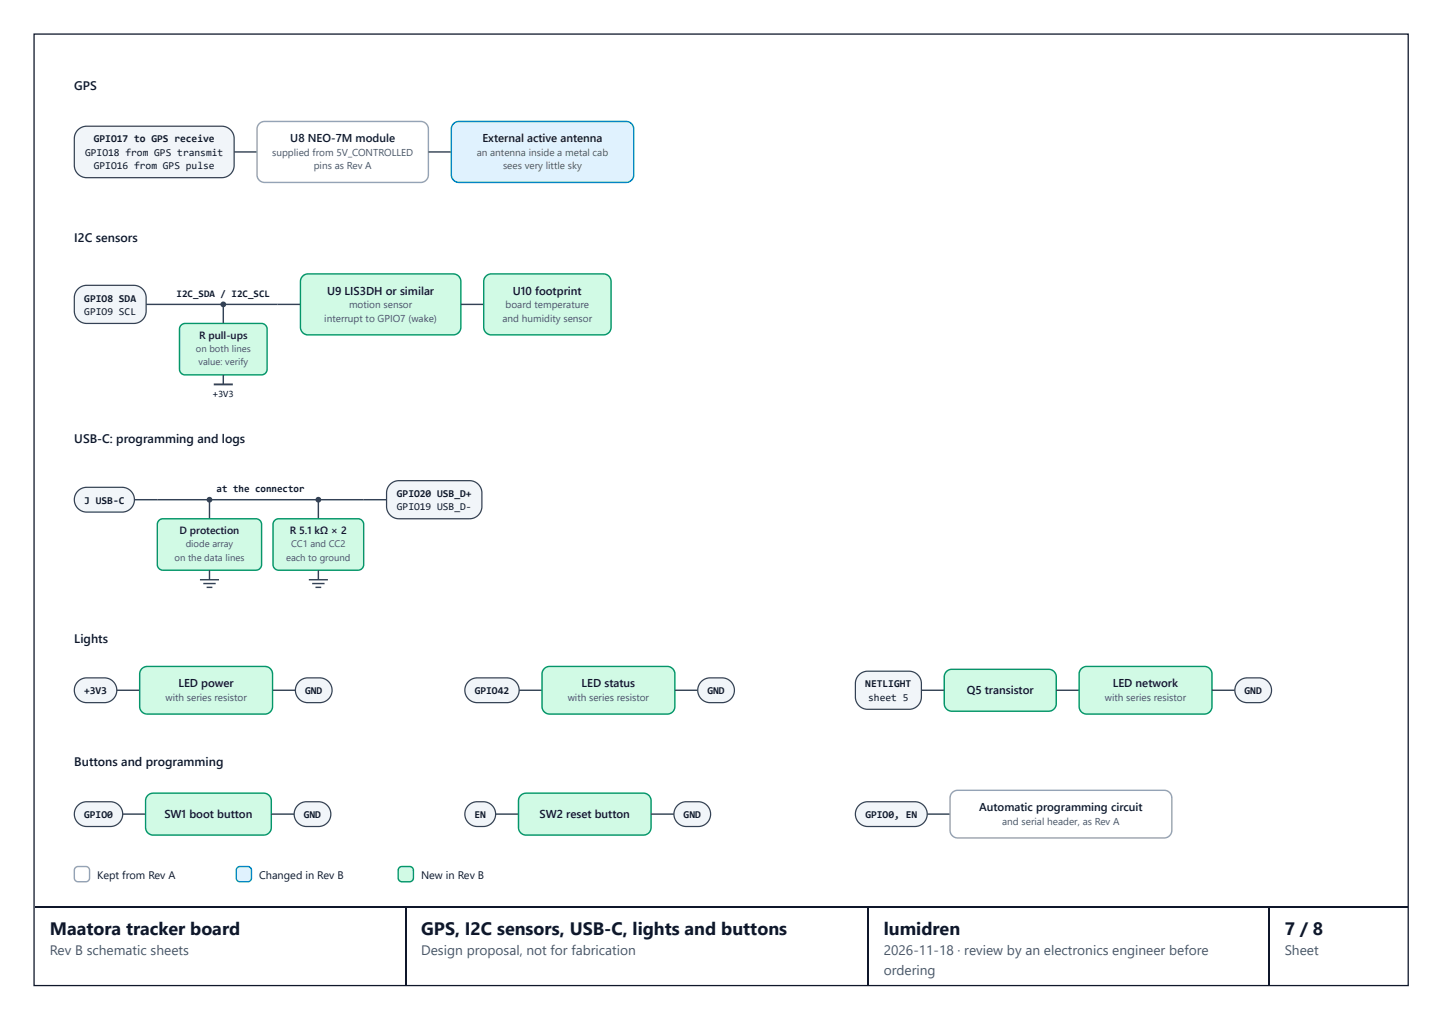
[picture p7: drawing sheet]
<svg xmlns="http://www.w3.org/2000/svg" width="297mm" height="210mm" viewBox="0 0 297 210" stroke-linecap="round" stroke-linejoin="round" font-family="sans-serif">
<path d="M7 7h282.9v195.8h-282.9z" fill="none" stroke="#0f172a" stroke-width=".26"/>
<path d="M16 26.7l.9-.5 .9-.2h27.8a2.55 2.55 0 0 1 2.6 2.5v5.5a2.55 2.55 0 0 1-2.6 2.6h-27.8a2.55 2.55 0 0 1-2.5-2.6v-5.8l.3-.8z" fill="#f1f5f9"/>
<path d="M16 26.7l.9-.5 .9-.2h27.8a2.55 2.55 0 0 1 2.6 2.5v5.5a2.55 2.55 0 0 1-2.6 2.6h-27.8a2.55 2.55 0 0 1-2.5-2.6v-5.8l.3-.8z" fill="none" stroke="#334155" stroke-width=".25"/>
<path d="M48.2 31.3h4.7" fill="none" stroke="#334155" stroke-width=".29"/>
<path d="M53.4 25.5l.5-.4 .6-.1h32.1a1.57 1.57 0 0 1 1.6 1.6v9.4a1.57 1.57 0 0 1-1.6 1.5h-32.1a1.57 1.57 0 0 1-1.6-1.5v-9.4l.1-.6z" fill="#fff"/>
<path d="M53.4 25.5l.5-.4 .6-.1h32.1a1.57 1.57 0 0 1 1.6 1.6v9.4a1.57 1.57 0 0 1-1.6 1.5h-32.1a1.57 1.57 0 0 1-1.6-1.5v-9.4l.1-.6z" fill="none" stroke="#94a3b8" stroke-width=".29"/>
<path d="M88.2 31.3h4.7" fill="none" stroke="#334155" stroke-width=".29"/>
<path d="M93.4 25.5l.5-.4 .6-.1h34.4a1.57 1.57 0 0 1 1.5 1.6v9.4a1.57 1.57 0 0 1-1.5 1.5h-34.4a1.57 1.57 0 0 1-1.6-1.5v-9.4l.1-.6z" fill="#e0f2fe"/>
<path d="M93.4 25.5l.5-.4 .6-.1h34.4a1.57 1.57 0 0 1 1.5 1.6v9.4a1.57 1.57 0 0 1-1.5 1.5h-34.4a1.57 1.57 0 0 1-1.6-1.5v-9.4l.1-.6z" fill="none" stroke="#0284c7" stroke-width=".29"/>
<path d="M16 59.5l.7-.5 1-.3h9.8a2.55 2.55 0 0 1 2.6 2.6v2.7a2.55 2.55 0 0 1-2.6 2.6h-9.7a2.55 2.55 0 0 1-2.5-2.6v-3.1l.3-.8z" fill="#f1f5f9"/>
<path d="M16 59.5l.7-.5 1-.3h9.8a2.55 2.55 0 0 1 2.6 2.6v2.7a2.55 2.55 0 0 1-2.6 2.6h-9.7a2.55 2.55 0 0 1-2.5-2.6v-3.1l.3-.8z" fill="none" stroke="#334155" stroke-width=".25"/>
<path d="M30.1 62.6h27" fill="none" stroke="#334155" stroke-width=".29"/>
<circle cx="46" cy="62.6" r=".59" fill="#334155"/>
<path d="M46 62.6v4" fill="none" stroke="#334155" stroke-width=".29"/>
<path d="M37.3 66.9l.8-.3h15.7a1.18 1.18 0 0 1 1.2 1.1v8.3a1.18 1.18 0 0 1-1.2 1.1h-15.7a1.18 1.18 0 0 1-1.2-1.1v-8.3z" fill="#d1fae5"/>
<path d="M37.3 66.9l.8-.3h15.7a1.18 1.18 0 0 1 1.2 1.1v8.3a1.18 1.18 0 0 1-1.2 1.1h-15.7a1.18 1.18 0 0 1-1.2-1.1v-8.3z" fill="none" stroke="#059669" stroke-width=".29"/>
<path d="M46 77.1v2M57.1 62.6h4.7" fill="none" stroke="#334155" stroke-width=".29"/>
<path d="M44 79.1h3.9" fill="none" stroke="#334155" stroke-width=".39"/>
<path d="M62.3 56.8l.5-.3 .6-.1h29.9a1.57 1.57 0 0 1 1.6 1.5v9.4a1.57 1.57 0 0 1-1.6 1.6h-29.9a1.57 1.57 0 0 1-1.6-1.6v-9.4l.2-.6z" fill="#d1fae5"/>
<path d="M62.3 56.8l.5-.3 .6-.1h29.9a1.57 1.57 0 0 1 1.6 1.5v9.4a1.57 1.57 0 0 1-1.6 1.6h-29.9a1.57 1.57 0 0 1-1.6-1.6v-9.4l.2-.6z" fill="none" stroke="#059669" stroke-width=".29"/>
<path d="M94.9 62.6h4.7" fill="none" stroke="#334155" stroke-width=".29"/>
<path d="M100 56.8l.5-.3 .6-.1h23.1a1.57 1.57 0 0 1 1.6 1.5v9.4a1.57 1.57 0 0 1-1.6 1.6h-23.1a1.57 1.57 0 0 1-1.5-1.6v-9.4l.1-.6z" fill="#d1fae5"/>
<path d="M100 56.8l.5-.3 .6-.1h23.1a1.57 1.57 0 0 1 1.6 1.5v9.4a1.57 1.57 0 0 1-1.6 1.6h-23.1a1.57 1.57 0 0 1-1.5-1.6v-9.4l.1-.6z" fill="none" stroke="#059669" stroke-width=".29"/>
<path d="M16 101l.7-.5 1-.2h7.4a2.55 2.55 0 0 1 2.6 2.5 2.55 2.55 0 0 1-2.6 2.6h-7.3a2.55 2.55 0 0 1-2.3-1.6 2.55 2.55 0 0 1 .5-2.8z" fill="#f1f5f9"/>
<path d="M16 101l.7-.5 1-.2h7.4a2.55 2.55 0 0 1 2.6 2.5 2.55 2.55 0 0 1-2.6 2.6h-7.3a2.55 2.55 0 0 1-2.3-1.6 2.55 2.55 0 0 1 .5-2.8z" fill="none" stroke="#334155" stroke-width=".25"/>
<path d="M27.7 102.8h47.2" fill="none" stroke="#334155" stroke-width=".29"/>
<circle cx="43.1" cy="102.8" r=".59" fill="#334155"/>
<path d="M43.1 102.8v3.9" fill="none" stroke="#334155" stroke-width=".29"/>
<path d="M32.7 107.1l.9-.4h19.1a1.18 1.18 0 0 1 1.1 1.2v8.3a1.18 1.18 0 0 1-1.1 1.1h-19.1a1.18 1.18 0 0 1-1.2-1.1v-8.3z" fill="#d1fae5"/>
<path d="M32.7 107.1l.9-.4h19.1a1.18 1.18 0 0 1 1.1 1.2v8.3a1.18 1.18 0 0 1-1.1 1.1h-19.1a1.18 1.18 0 0 1-1.2-1.1v-8.3z" fill="none" stroke="#059669" stroke-width=".29"/>
<path d="M41.2 119.3h3.9M43.1 117.3v2M41.8 120.1h2.6M42.5 120.9h1.2" fill="none" stroke="#334155" stroke-width=".29"/>
<circle cx="65.5" cy="102.8" r=".59" fill="#334155"/>
<path d="M65.5 102.8v3.9" fill="none" stroke="#334155" stroke-width=".29"/>
<path d="M56.5 107.1l.9-.4h16.3a1.18 1.18 0 0 1 1.2 1.2v8.3a1.18 1.18 0 0 1-1.2 1.1h-16.3a1.18 1.18 0 0 1-1.2-1.1v-8.3z" fill="#d1fae5"/>
<path d="M56.5 107.1l.9-.4h16.3a1.18 1.18 0 0 1 1.2 1.2v8.3a1.18 1.18 0 0 1-1.2 1.1h-16.3a1.18 1.18 0 0 1-1.2-1.1v-8.3z" fill="none" stroke="#059669" stroke-width=".29"/>
<path d="M63.6 119.3h3.9M65.5 117.3v2M74.9 102.8h4.7M64.3 120.1h2.5M64.9 120.9h1.2" fill="none" stroke="#334155" stroke-width=".29"/>
<path d="M80.3 99.7l.7-.5 .9-.3h14.7a2.55 2.55 0 0 1 2.6 2.6v2.7a2.55 2.55 0 0 1-2.6 2.5h-14.5a2.55 2.55 0 0 1-2.5-2.5v-3.1l.2-.8z" fill="#f1f5f9"/>
<path d="M80.3 99.7l.7-.5 .9-.3h14.7a2.55 2.55 0 0 1 2.6 2.6v2.7a2.55 2.55 0 0 1-2.6 2.5h-14.5a2.55 2.55 0 0 1-2.5-2.5v-3.1l.2-.8z" fill="none" stroke="#334155" stroke-width=".25"/>
<path d="M16 140.2l.7-.4 .8-.3h4a2.55 2.55 0 0 1 2.5 2.5 2.55 2.55 0 0 1-2.5 2.6h-3.7a2.55 2.55 0 0 1-2.3-1.6 2.55 2.55 0 0 1 .5-2.8z" fill="#f1f5f9"/>
<path d="M16 140.2l.7-.4 .8-.3h4a2.55 2.55 0 0 1 2.5 2.5 2.55 2.55 0 0 1-2.5 2.6h-3.7a2.55 2.55 0 0 1-2.3-1.6 2.55 2.55 0 0 1 .5-2.8z" fill="none" stroke="#334155" stroke-width=".25"/>
<path d="M24 142h4.7" fill="none" stroke="#334155" stroke-width=".29"/>
<path d="M29.2 137.6l.5-.3 .6-.2h24.2a1.57 1.57 0 0 1 1.6 1.6v6.7a1.57 1.57 0 0 1-1.6 1.5h-24.2a1.57 1.57 0 0 1-1.6-1.5l.1-6.8z" fill="#d1fae5"/>
<path d="M29.2 137.6l.5-.3 .6-.2h24.2a1.57 1.57 0 0 1 1.6 1.6v6.7a1.57 1.57 0 0 1-1.6 1.5h-24.2a1.57 1.57 0 0 1-1.6-1.5l.1-6.8z" fill="none" stroke="#059669" stroke-width=".29"/>
<path d="M56.1 142h4.7" fill="none" stroke="#334155" stroke-width=".29"/>
<path d="M61.5 140.2l.7-.4 .7-.3h2.9a2.55 2.55 0 0 1 2.6 2.5 2.55 2.55 0 0 1-2.6 2.6h-2.4a2.55 2.55 0 0 1-2.4-1.6 2.55 2.55 0 0 1 .5-2.8z" fill="#f1f5f9"/>
<path d="M61.5 140.2l.7-.4 .7-.3h2.9a2.55 2.55 0 0 1 2.6 2.5 2.55 2.55 0 0 1-2.6 2.6h-2.4a2.55 2.55 0 0 1-2.4-1.6 2.55 2.55 0 0 1 .5-2.8z" fill="none" stroke="#334155" stroke-width=".25"/>
<path d="M96.4 140.2l.7-.4 1-.3h6.2a2.55 2.55 0 0 1 2.6 2.5 2.55 2.55 0 0 1-2.6 2.6h-6.1a2.55 2.55 0 0 1-2.3-1.6 2.55 2.55 0 0 1 .5-2.8z" fill="#f1f5f9"/>
<path d="M96.4 140.2l.7-.4 1-.3h6.2a2.55 2.55 0 0 1 2.6 2.5 2.55 2.55 0 0 1-2.6 2.6h-6.1a2.55 2.55 0 0 1-2.3-1.6 2.55 2.55 0 0 1 .5-2.8z" fill="none" stroke="#334155" stroke-width=".25"/>
<path d="M106.9 142h4.7" fill="none" stroke="#334155" stroke-width=".29"/>
<path d="M112 137.6l.5-.3 .6-.2h24.2a1.57 1.57 0 0 1 1.6 1.6v6.7a1.57 1.57 0 0 1-1.6 1.5h-24.2a1.57 1.57 0 0 1-1.5-1.5v-6.8z" fill="#d1fae5"/>
<path d="M112 137.6l.5-.3 .6-.2h24.2a1.57 1.57 0 0 1 1.6 1.6v6.7a1.57 1.57 0 0 1-1.6 1.5h-24.2a1.57 1.57 0 0 1-1.5-1.5v-6.8z" fill="none" stroke="#059669" stroke-width=".29"/>
<path d="M138.9 142h4.7" fill="none" stroke="#334155" stroke-width=".29"/>
<path d="M144.4 140.2l.6-.4 .7-.3h2.9a2.55 2.55 0 0 1 2.6 2.5 2.55 2.55 0 0 1-2.6 2.6h-2.4a2.55 2.55 0 0 1-2.4-1.6 2.55 2.55 0 0 1 .6-2.8z" fill="#f1f5f9"/>
<path d="M144.4 140.2l.6-.4 .7-.3h2.9a2.55 2.55 0 0 1 2.6 2.5 2.55 2.55 0 0 1-2.6 2.6h-2.4a2.55 2.55 0 0 1-2.4-1.6 2.55 2.55 0 0 1 .6-2.8z" fill="none" stroke="#334155" stroke-width=".25"/>
<path d="M176.8 138.9l.7-.5 .9-.3h8.7a2.55 2.55 0 0 1 2.5 2.6v2.7a2.55 2.55 0 0 1-2.5 2.6h-8.5a2.55 2.55 0 0 1-2.5-2.6v-3.1l.2-.8z" fill="#f1f5f9"/>
<path d="M176.8 138.9l.7-.5 .9-.3h8.7a2.55 2.55 0 0 1 2.5 2.6v2.7a2.55 2.55 0 0 1-2.5 2.6h-8.5a2.55 2.55 0 0 1-2.5-2.6v-3.1l.2-.8z" fill="none" stroke="#334155" stroke-width=".25"/>
<path d="M189.6 142h4.8" fill="none" stroke="#334155" stroke-width=".29"/>
<path d="M194.8 138.2l.5-.4 .6-.1h19.9a1.57 1.57 0 0 1 1.6 1.6v5.5a1.57 1.57 0 0 1-1.6 1.6h-19.9a1.57 1.57 0 0 1-1.5-1.6v-5.7z" fill="#d1fae5"/>
<path d="M194.8 138.2l.5-.4 .6-.1h19.9a1.57 1.57 0 0 1 1.6 1.6v5.5a1.57 1.57 0 0 1-1.6 1.6h-19.9a1.57 1.57 0 0 1-1.5-1.6v-5.7z" fill="none" stroke="#059669" stroke-width=".29"/>
<path d="M217.4 142h4.7" fill="none" stroke="#334155" stroke-width=".29"/>
<path d="M222.6 137.6l.5-.3 .6-.2h24.2a1.57 1.57 0 0 1 1.6 1.6v6.7a1.57 1.57 0 0 1-1.6 1.5h-24.2a1.57 1.57 0 0 1-1.6-1.5v-6.8z" fill="#d1fae5"/>
<path d="M222.6 137.6l.5-.3 .6-.2h24.2a1.57 1.57 0 0 1 1.6 1.6v6.7a1.57 1.57 0 0 1-1.6 1.5h-24.2a1.57 1.57 0 0 1-1.6-1.5v-6.8z" fill="none" stroke="#059669" stroke-width=".29"/>
<path d="M249.5 142h4.7" fill="none" stroke="#334155" stroke-width=".29"/>
<path d="M254.9 140.2l.7-.4 .6-.3h3a2.55 2.55 0 0 1 2.5 2.5 2.55 2.55 0 0 1-2.5 2.6h-2.5a2.55 2.55 0 0 1-2.3-1.6 2.55 2.55 0 0 1 .5-2.8z" fill="#f1f5f9"/>
<path d="M254.9 140.2l.7-.4 .6-.3h3a2.55 2.55 0 0 1 2.5 2.5 2.55 2.55 0 0 1-2.5 2.6h-2.5a2.55 2.55 0 0 1-2.3-1.6 2.55 2.55 0 0 1 .5-2.8z" fill="none" stroke="#334155" stroke-width=".25"/>
<path d="M16 165.7l.7-.5 .8-.2h5.2a2.55 2.55 0 0 1 2.6 2.5 2.55 2.55 0 0 1-2.6 2.6h-4.9a2.55 2.55 0 0 1-2.3-1.6 2.55 2.55 0 0 1 .5-2.8z" fill="#f1f5f9"/>
<path d="M16 165.7l.7-.5 .8-.2h5.2a2.55 2.55 0 0 1 2.6 2.5 2.55 2.55 0 0 1-2.6 2.6h-4.9a2.55 2.55 0 0 1-2.3-1.6 2.55 2.55 0 0 1 .5-2.8z" fill="none" stroke="#334155" stroke-width=".25"/>
<path d="M25.3 167.5h4.7" fill="none" stroke="#334155" stroke-width=".29"/>
<path d="M30.4 163.7l.5-.4 .6-.1h22.8a1.57 1.57 0 0 1 1.5 1.6v5.5a1.57 1.57 0 0 1-1.5 1.5h-22.8a1.57 1.57 0 0 1-1.5-1.5v-5.7z" fill="#d1fae5"/>
<path d="M30.4 163.7l.5-.4 .6-.1h22.8a1.57 1.57 0 0 1 1.5 1.6v5.5a1.57 1.57 0 0 1-1.5 1.5h-22.8a1.57 1.57 0 0 1-1.5-1.5v-5.7z" fill="none" stroke="#059669" stroke-width=".29"/>
<path d="M55.8 167.5h4.7" fill="none" stroke="#334155" stroke-width=".29"/>
<path d="M61.3 165.7l.7-.5 .6-.2h2.9a2.55 2.55 0 0 1 2.6 2.5 2.55 2.55 0 0 1-2.6 2.6h-2.4a2.55 2.55 0 0 1-2.4-1.6 2.55 2.55 0 0 1 .6-2.8z" fill="#f1f5f9"/>
<path d="M61.3 165.7l.7-.5 .6-.2h2.9a2.55 2.55 0 0 1 2.6 2.5 2.55 2.55 0 0 1-2.6 2.6h-2.4a2.55 2.55 0 0 1-2.4-1.6 2.55 2.55 0 0 1 .6-2.8z" fill="none" stroke="#334155" stroke-width=".25"/>
<path d="M96.4 165.7l1.2-.6 1.9-.1a2.55 2.55 0 0 1 2.5 2.5 2.55 2.55 0 0 1-2.5 2.6h-1.3a2.55 2.55 0 0 1-2.3-1.6 2.55 2.55 0 0 1 .5-2.8z" fill="#f1f5f9"/>
<path d="M96.4 165.7l1.2-.6 1.9-.1a2.55 2.55 0 0 1 2.5 2.5 2.55 2.55 0 0 1-2.5 2.6h-1.3a2.55 2.55 0 0 1-2.3-1.6 2.55 2.55 0 0 1 .5-2.8z" fill="none" stroke="#334155" stroke-width=".25"/>
<path d="M102 167.5h4.7" fill="none" stroke="#334155" stroke-width=".29"/>
<path d="M107.2 163.7l.5-.4 .6-.1h24.1a1.57 1.57 0 0 1 1.6 1.6v5.5a1.57 1.57 0 0 1-1.6 1.5h-24.1a1.57 1.57 0 0 1-1.6-1.5v-5.7z" fill="#d1fae5"/>
<path d="M107.2 163.7l.5-.4 .6-.1h24.1a1.57 1.57 0 0 1 1.6 1.6v5.5a1.57 1.57 0 0 1-1.6 1.5h-24.1a1.57 1.57 0 0 1-1.6-1.5v-5.7z" fill="none" stroke="#059669" stroke-width=".29"/>
<path d="M134 167.5h4.7" fill="none" stroke="#334155" stroke-width=".29"/>
<path d="M139.5 165.7l.6-.5 .7-.2h2.9a2.55 2.55 0 0 1 2.6 2.5 2.55 2.55 0 0 1-2.6 2.6h-2.4a2.55 2.55 0 0 1-2.4-1.6 2.55 2.55 0 0 1 .6-2.8z" fill="#f1f5f9"/>
<path d="M139.5 165.7l.6-.5 .7-.2h2.9a2.55 2.55 0 0 1 2.6 2.5 2.55 2.55 0 0 1-2.6 2.6h-2.4a2.55 2.55 0 0 1-2.4-1.6 2.55 2.55 0 0 1 .6-2.8z" fill="none" stroke="#334155" stroke-width=".25"/>
<path d="M176.8 165.7l.7-.5 .9-.2h9.9a2.55 2.55 0 0 1 2.5 2.5 2.55 2.55 0 0 1-2.5 2.6h-9.7a2.55 2.55 0 0 1-2.3-1.6 2.55 2.55 0 0 1 .5-2.8z" fill="#f1f5f9"/>
<path d="M176.8 165.7l.7-.5 .9-.2h9.9a2.55 2.55 0 0 1 2.5 2.5 2.55 2.55 0 0 1-2.5 2.6h-9.7a2.55 2.55 0 0 1-2.3-1.6 2.55 2.55 0 0 1 .5-2.8z" fill="none" stroke="#334155" stroke-width=".25"/>
<path d="M190.8 167.5h4.8" fill="none" stroke="#334155" stroke-width=".29"/>
<path d="M196 163.1l.5-.4 .6-.1h42.5a1.57 1.57 0 0 1 1.6 1.6v6.7a1.57 1.57 0 0 1-1.6 1.5h-42.5a1.57 1.57 0 0 1-1.5-1.5v-6.9z" fill="#fff"/>
<path d="M196 163.1l.5-.4 .6-.1h42.5a1.57 1.57 0 0 1 1.6 1.6v6.7a1.57 1.57 0 0 1-1.6 1.5h-42.5a1.57 1.57 0 0 1-1.5-1.5v-6.9z" fill="none" stroke="#94a3b8" stroke-width=".29"/>
<path d="M15.5 178.5l.4-.2h1.8a.78 .78 0 0 1 .7 .8v1.6a.78 .78 0 0 1-.7 .7h-1.6a.78 .78 0 0 1-.8-.7v-1.8z" fill="#fff"/>
<path d="M15.5 178.5l.4-.2h1.8a.78 .78 0 0 1 .7 .8v1.6a.78 .78 0 0 1-.7 .7h-1.6a.78 .78 0 0 1-.8-.7v-1.8z" fill="none" stroke="#94a3b8" stroke-width=".29"/>
<path d="M48.9 178.5l.4-.2h1.7a.78 .78 0 0 1 .8 .8v1.6a.78 .78 0 0 1-.8 .7h-1.6a.78 .78 0 0 1-.8-.7v-1.8z" fill="#e0f2fe"/>
<path d="M48.9 178.5l.4-.2h1.7a.78 .78 0 0 1 .8 .8v1.6a.78 .78 0 0 1-.8 .7h-1.6a.78 .78 0 0 1-.8-.7v-1.8z" fill="none" stroke="#0284c7" stroke-width=".29"/>
<path d="M82.2 178.5l.4-.2h1.7a.78 .78 0 0 1 .8 .8v1.6a.78 .78 0 0 1-.8 .7h-1.6a.78 .78 0 0 1-.7-.7v-1.8z" fill="#d1fae5"/>
<path d="M82.2 178.5l.4-.2h1.7a.78 .78 0 0 1 .8 .8v1.6a.78 .78 0 0 1-.8 .7h-1.6a.78 .78 0 0 1-.7-.7v-1.8z" fill="none" stroke="#059669" stroke-width=".29"/>
<path d="M7.1 186.7h282.6M83.5 186.8v15.9M178.7 186.8v15.9M261.3 186.8v15.9" fill="none" stroke="#0f172a" stroke-width=".26"/>
<g font-size="3.7" fill="#0f172a">
<text x="10.3" y="192.4">Maatora tracker board</text>
<text x="86.7" y="192.4">GPS, I2C sensors, USB-C, lights and buttons</text>
<text x="181.9" y="192.4">lumidren</text>
<text x="264.4" y="192.4">7 / 8</text>
</g>
<g font-size="2.8" fill="#475569">
<text x="10.3" y="196.6">Rev B schematic sheets</text>
<text x="86.7" y="196.6">Design proposal, not for fabrication</text>
<text x="181.9" y="196.6">2026-11-18 · review by an electronics engineer before</text>
<text x="264.4" y="196.6">Sheet</text>
<text x="181.9" y="200.6">ordering</text>
</g>
<g font-size="2.5" fill="#0f172a">
<text x="15.3" y="18.5">GPS</text>
<text x="15.3" y="49.9">I2C sensors</text>
<text x="15.3" y="91.1">USB-C: programming and logs</text>
<text x="15.3" y="132.2">Lights</text>
<text x="15.3" y="157.7">Buttons and programming</text>
</g>
<g font-size="2.4" fill="#0f172a">
<text x="59.8" y="29.3">U8 NEO-7M module</text>
<text x="99.3" y="29.3">External active antenna</text>
<text x="67.3" y="60.7">U9 LIS3DH or similar</text>
<text x="105.6" y="60.7">U10 footprint</text>
<text x="36.7" y="141.4">LED power</text>
<text x="119.7" y="141.4">LED status</text>
<text x="199" y="142.8">Q5 transistor</text>
<text x="229.1" y="141.4">LED network</text>
<text x="201.6" y="166.9">Automatic programming circuit</text>
<text x="33.8" y="168.3">SW1 boot button</text>
<text x="111.1" y="168.3">SW2 reset button</text>
</g>
<g font-size="2.3" fill="#0f172a">
<text x="20" y="180.9">Kept from Rev A</text>
<text x="53.3" y="180.9">Changed in Rev B</text>
<text x="86.7" y="180.9">New in Rev B</text>
</g>
<g font-size="2.2" fill="#0f172a">
<text x="19.3" y="29.3">GPIO17 to GPS receive</text>
<text x="17.5" y="32.1">GPIO18 from GPS transmit</text>
<text x="19.3" y="34.8">GPIO16 from GPS pulse</text>
<text x="17.4" y="62">GPIO8 SDA</text>
<text x="17.4" y="64.8">GPIO9 SCL</text>
<text x="41" y="69.7">R pull-ups</text>
<text x="17.3" y="103.6">J USB-C</text>
<text x="81.7" y="102.2">GPIO20 USB_D+</text>
<text x="81.7" y="105">GPIO19 USB_D-</text>
<text x="37" y="109.9">D protection</text>
<text x="59.6" y="109.9">R 5.1 kΩ × 2</text>
<text x="17.3" y="142.8">+3V3</text>
<text x="62.8" y="142.8">GND</text>
<text x="97.7" y="142.8">GPIO42</text>
<text x="145.6" y="142.8">GND</text>
<text x="178.1" y="141.4">NETLIGHT</text>
<text x="256.2" y="142.8">GND</text>
<text x="178.7" y="144.2">sheet 5</text>
<text x="17.3" y="168.3">GPIO0</text>
<text x="62.5" y="168.3">GND</text>
<text x="97.7" y="168.3">EN</text>
<text x="140.7" y="168.3">GND</text>
<text x="178.1" y="168.3">GPIO0, EN</text>
</g>
<g font-size="2.1" fill="#475569">
<text x="56" y="32.1">supplied from 5V_CONTROLLED</text>
<text x="64.6" y="34.8">pins as Rev A</text>
<text x="98.1" y="32.1">an antenna inside a metal cab</text>
<text x="103.5" y="34.8">sees very little sky</text>
<text x="71.8" y="63.4">motion sensor</text>
<text x="104.1" y="63.4">board temperature</text>
<text x="66.8" y="66.2">interrupt to GPIO7 (wake)</text>
<text x="103.4" y="66.2">and humidity sensor</text>
<text x="34.1" y="144.2">with series resistor</text>
<text x="116.9" y="144.2">with series resistor</text>
<text x="227.4" y="144.2">with series resistor</text>
<text x="206.3" y="169.7">and serial header, as Rev A</text>
</g>
<g font-size="2.1" fill="#0f172a">
<text x="36.3" y="61.1">I2C_SDA / I2C_SCL</text>
<text x="44.6" y="101.3">at the connector</text>
</g>
<g font-size="2" fill="#475569">
<text x="40.3" y="72.4">on both lines</text>
<text x="40.9" y="75.2">value: verify</text>
<text x="38.2" y="112.6">diode array</text>
<text x="59.9" y="112.6">CC1 and CC2</text>
<text x="35.9" y="115.4">on the data lines</text>
<text x="58.9" y="115.4">each to ground</text>
</g>
<text font-size="2" fill="#0f172a" x="43.8" y="81.7">+3V3</text>
</svg>
